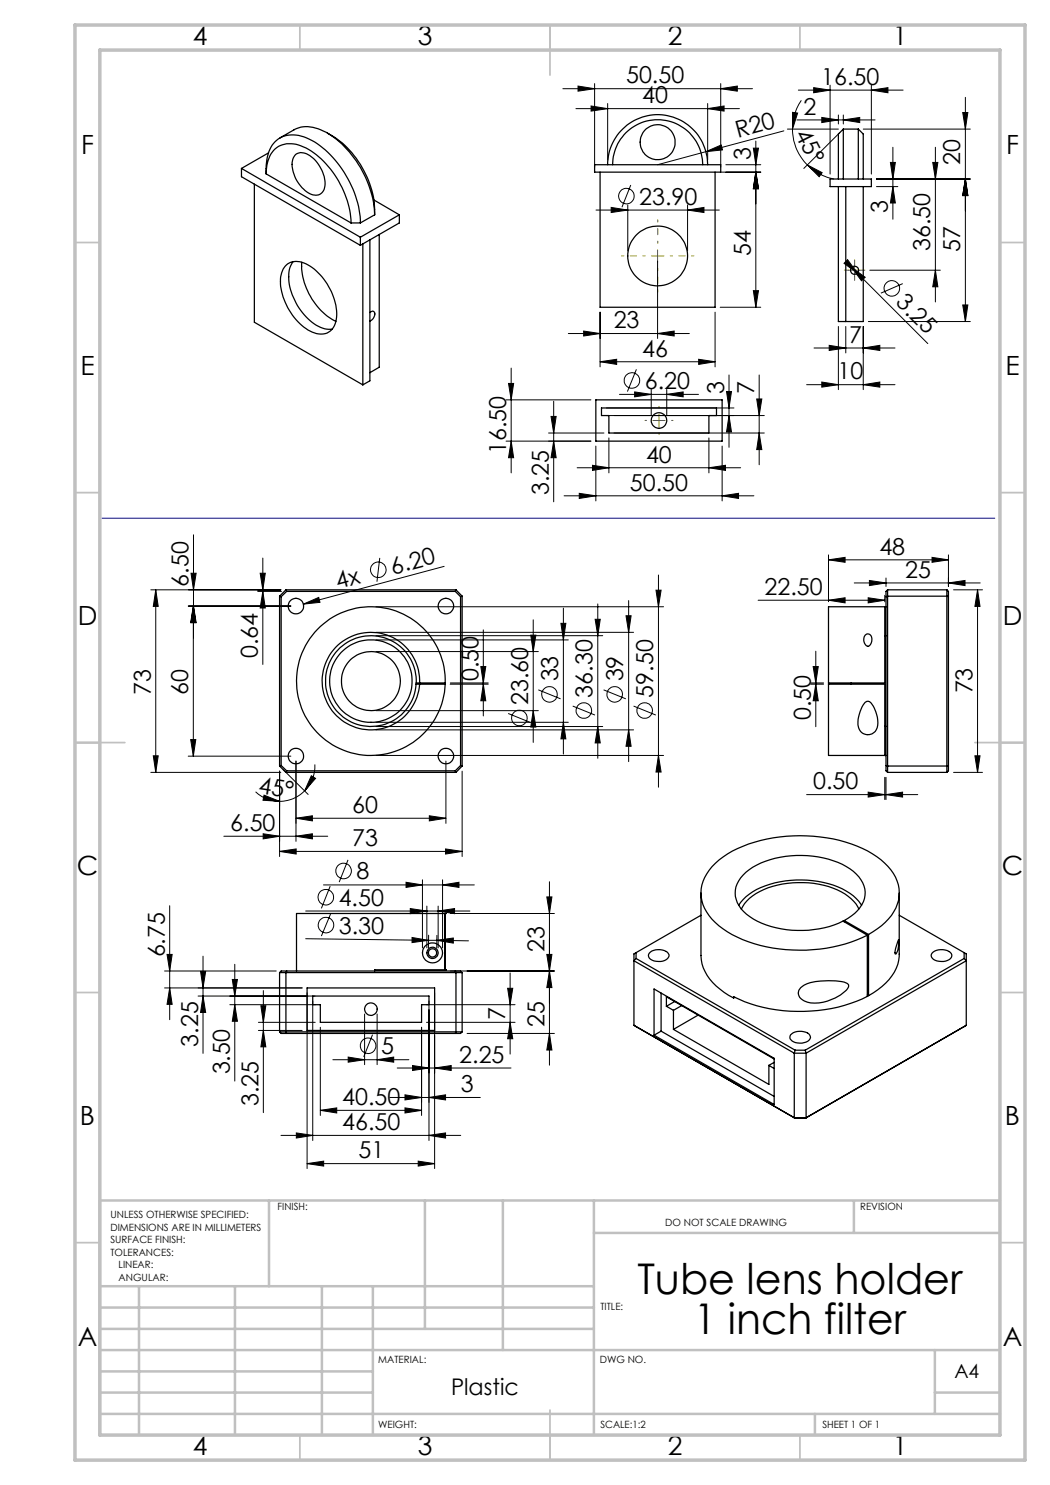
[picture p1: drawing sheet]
<svg xmlns="http://www.w3.org/2000/svg" width="210mm" height="297mm" viewBox="0 0 210 297" stroke-linecap="round" stroke-linejoin="round" font-family="sans-serif">
<g fill="none" stroke="#000" stroke-width=".2">
<path d="M112.6 17.7h37.9M115.6 17.2l3.3 .5-3.3 .5zM118.9 16.7v16.7M144.1 17.7l3.4-.5v1zM144.1 16.7v16.7M159.7 18h20.9M162.7 17.5l3.3 .5-3.3 .6zM166 17v17.8M174.3 18l3.3-.5v1.1zM174.3 17v17.8M193.1 19.5v44.8M115.2 21.7h32.7"/>
<path d="M118.2 21.2l3.3 .5-3.3 .5zM121.5 20.7v11.3M126.2 37l-1.8 4.4M141.2 30.3l3.1-1.3 .2 1zM141.2 30.3l-9.7 2.6M141.5 21.7l3.3-.5v1zM141.5 20.7v11.3M144 34.4h8.2M145.2 32.9h7M150.7 29.6h1l-.5 3.3zM151.2 34.4l.5 3.3h-1zM151.2 28.2v33.3"/>
<path d="M156.8 26.2l-15.6 4.1M157.5 25.8h10.2M158.5 22.5l1 .1-1 3.2zM158.5 25.8a9.9 9.9 0 0 0 3 7.2M159.4 24h15.6M160.3 20.1a10.3 10.3 0 0 0-1.8 5.7M161.5 33l2.9 1.5-.6 .8zM161.5 33a10.5 10.5 0 0 0 5.3 2.8M164.4 23.5l3.3 .5-3.3 .5zM167.7 23v1.8M168 26.5l-7.2 7.2M168.7 24l3.2-.5v1z"/>
<path d="M168.7 23v1.8M172.6 25.8h21.5M175.3 35.8h18.8M175.3 37.3h4.3M178.1 32.5h1l-.5 3.3zM178.6 29.5v14.3M178.6 37.3l.5 3.3h-1zM186.5 32.5h1.1l-.5 3.3zM187.1 29.5v30.9M192.5 22.5h1.1l-.5 3.3zM193.1 35.8l.5 3.3h-1.1zM119.2 42h24.7"/>
<path d="M122.2 41.5l3.4 .5-3.4 .5zM125.6 41v9.2M131.5 52.2v15.5M137.5 42l3.3-.5v1zM137.5 41v9.2M150.7 58.1h1l-.5 3.4zM169.5 51.9l2 2.7-2.7-1.9zM170.3 53.5l2.7 2-.7 .7zM170.3 53.5l15.3 15.2M174 54h14.1M180.6 56.7l-4.4 1.9M187.1 54l.5 3.4h-1.1z"/>
<path d="M101.2 80h17M101.7 76.7h1l-.5 3.3zM102.2 73.6v21M113.7 66.7h24.2M116.7 66.2l3.3 .5-3.3 .5zM120 72.4l3.3-.5v1zM120 62.4v11M120 72.4h23M123.9 78.9h15.8M126.9 78.4l3.3 .5-3.3 .5zM127.3 73.9l-1.8 4.4M130.2 77.9v5.2"/>
<path d="M131.5 66.7l3.3-.5v1zM133.3 78.9l3.3-.5v1zM133.3 77.9v5.2M139.7 71.9l3.3 .5-3.3 .5zM143 62.4v11M144 61.5h8.2M145.3 78.3h1l-.5 3.3zM145.8 75v14.5M151.3 79.8h1.1l-.6 3.3zM151.8 75v18M161.3 76.9h17.7M162.8 69.6h16.2"/>
<path d="M164.4 76.4l3.3 .5-3.3 .5zM165.8 69.1l3.4 .5-3.4 .5zM167.7 65.3v12.6M169.2 65.3v5.3M172.6 76.9l3.4-.5v1zM172.6 69.6l3.4-.5v1zM172.6 65.3v12.6M173.7 64.3h20.4M192.5 61h1.1l-.5 3.3zM102.2 88.2l.5 3.3h-1zM109.7 86.6h11.1M110.2 83.3h1l-.5 3.3z"/>
<path d="M110.7 88.2l.5 3.3h-1zM110.7 80.3v20.1M112.8 99.2h38M115.4 93.6h32.7M115.9 98.7l3.3 .5-3.3 .5zM118.2 88.2h-17M118.5 93.1l3.3 .5-3.3 .5zM119.2 89.2v11M121.3 83.1h31.6M121.3 81.6h25.5M121.8 87.6v7M122.8 86.6h30.1"/>
<path d="M141.8 93.6l3.3-.5v1zM141.8 87.6v7M144.4 99.2l3.3-.5v1zM144.4 89.2v11M145.8 83.1l.5 3.3h-1zM151.8 86.6l.6 3.3h-1.1zM30.2 118h26M31.2 118v36.5M31.2 118l.4 3.3h-.9zM38.2 114.6h1l-.5 3.4zM38.7 107v20.6M51.5 118.3h4.8"/>
<path d="M52 114.6h1.1l-.5 3.4zM52.6 111.6v21.3M52.6 118.3l.5 3.3h-1.1zM76 111.6l-.6 4.7M88.8 113.3l-28.1 7.5M131.2 118h1l-.5 3.4zM131.7 115v42.4M165.7 112l3.3-.5v1zM165.7 111v9.3M165.7 112h24M170.9 116.6h25.1M173.6 119.6l3.4 .4-3.4 .6z"/>
<path d="M173.9 116.1l3.3 .5-3.3 .5zM177 119.1v1.3M177.2 115.6v1.7M186.4 111.5l3.3 .5-3.3 .5zM189.7 116.6l3.3-.5v1zM189.7 111v6.3M190.7 118h5.8M195.5 118l.5 3.3h-1zM195.5 118v36.5M37.6 121.2h20.6M38.7 121.2v30M38.7 121.2l.5 3.3h-1.1z"/>
<path d="M38.7 121.2l.5 3.3h-1zM60.7 120.8l3-1.3 .3 1zM75.2 128h38.5M75.2 130.3h32.5M75.2 121.4h57.5M75.2 127.1h45.3M75.2 126.5h51.5M90 136.8h7.6M90.1 136.6h7.5M96.2 133.3h1l-.5 3.3zM96.7 136.8l.5 3.4h-1zM96.7 126v17.2"/>
<path d="M106.2 127h1l-.6 3.3zM106.6 124v24.5M107.7 138l4.4 1.8M112.2 124.7h1l-.5 3.3zM112.7 121.6v29.2M119 123.9h1.1l-.5 3.2zM119.6 120.8v30.9M120.7 138l4.5 1.8M125.2 123.2h1l-.5 3.3zM125.7 120.1v32.2M151.6 120h25.4M162.1 136.6h2.6"/>
<path d="M162.1 136.8h2.6M162.6 133.3h1.1l-.5 3.3zM163.2 136.8l.5 3.4h-1.1zM163.2 130.2v15.1M165.7 120l3.3-.4v1zM30.2 154.5h26M30.7 151.2h.9l-.4 3.3zM37.6 151.2h20.6M38.1 147.9h1.1l-.5 3.3zM51.1 158.4a7 7 0 0 0 4.8 1.9M52.8 159l3.1 1.3-3.3-.2zM55.9 154.2v17.1"/>
<path d="M56.6 153.9l5 5M59.2 152.2v16.1M60.9 158.2a6.9 6.9 0 0 1-5 2.1M62.3 155.1l.8 .6-2.2 2.5zM63 152.9a7.3 7.3 0 0 1-2.1 5.3M75.2 144.5h38.5M75.2 142.1h32.5M75.2 151.1h57.5M75.2 145.3h45.3M75.2 146h51.5M89.2 152.2v12.5M92.4 154.2v17.1"/>
<path d="M101.6 142.7l4.5 1.8M106.6 142.1l.6 3.3h-1zM112.7 144.5l.5 3.3h-1zM114.5 141.2l4.5 1.8M119.6 145.3l.5 3.3h-1.1zM125.7 146l.5 3.3h-1zM126.7 141.2l4.5 1.8M131.7 151.1l.5 3.3h-1zM161.3 158.9h22.3M173.6 158.4l3.4 .5-3.4 .5zM177 155.5v4.4M177.2 158.9l3.3-.5v1z"/>
<path d="M177.2 155.5v4.4M190.7 154.5h5.8M195 151.2h1l-.5 3.3zM44.8 167.2h20.7M52.6 166.8l3.3 .4-3.3 .6zM55.9 170.3l3.3-.5v1zM55.9 170.3h36.5M59.2 167.2l3.3-.4v1zM59.2 163.7l3.3-.5v1zM59.2 163.7h30M64.7 177h30.2M66 177.2l-1.7 4.5"/>
<path d="M69.6 172l-1.8 4.4M81.2 176.5l3.3 .5-3.3 .5zM84.5 176v13.6M85.9 163.2l3.3 .5-3.3 .5zM88.5 177l3.3-.5v1zM88.5 176v13.6M89.1 169.8l3.3 .5-3.3 .5zM109.4 179.4h1l-.5 3.3zM109.9 176.4v36.6M32.9 194.2h22.3M32.9 197.6h27.5M33.4 190.9h1l-.5 3.3z"/>
<path d="M33.9 197.6l.5 3.3h-1zM33.9 181.1v22.8M39.6 199.2h23.4M40.1 194.3h1l-.5 3.3zM40.6 191.2v19.5M40.6 199.2l.5 3.3h-1zM46.5 195.9h1l-.5 3.3zM47 192.9v23.3M52.7 198.1v24.4M61.1 182.2h32.9M61.1 187.7l24.6 .4M61.4 198.6v35.1"/>
<path d="M66.1 182.8l-1.8 4.4M82.1 181.7l3.3 .5-3.3 .5zM82.4 187.5l3.3 .6-3.3 .4zM85.4 181.2v8.4M85.7 188.1h1.6M85.7 187v2.6M86.9 198.6v35.1M87.3 188.1l3.4-.5v1zM87.3 188.1l6.4 .1M87.4 187.1l-.1 2.5M87.6 182.2l3.3-.5v1zM87.6 181.2v8.4"/>
<path d="M90.1 194.2h20.8M90.1 182.7h20.8M101.5 197.7h1.1l-.6 3.2zM102 194.6v16.2M109.4 190.9h1l-.5 3.3zM109.9 194.2l.5 3.3h-1zM46 200.9h17.1M47 200.9l.5 3.4h-1zM51.7 206.1h8.7M51.7 204.5h11.3M52.2 201.2h1l-.5 3.3zM52.7 206.1l.5 3.3h-1z"/>
<path d="M62.5 200.2v27.9M64.1 205.5v17.6M66.6 211.9h15.2M69.6 211.4l3.3 .5-3.3 .5zM72.9 202.8v10.1M74.5 206.9l-1.8 4.5M75.4 211.9l3.3-.5v1zM75.4 202.8v10.1M78 219.5h18.1M79.4 213.6h22.8M81 219l3.3 .5-3.3 .5zM82.5 213.1l3.3 .5-3.3 .5z"/>
<path d="M84.3 205.5v17.6M85.3 204.5h17.7M85.3 200.9h17.7M85.8 200.2v27.9M85.8 219.5l3.3-.5v1zM86.9 213.6l3.3-.5v1zM93.4 206.7h17.5M102 204.5l.6 3.2h-1.1zM109.9 206.7l.5 3.3h-1zM56.2 227.1h35.9M59.3 226.6l3.2 .5-3.2 .5zM61.4 232.7l3.3-.5v1z"/>
<path d="M61.4 232.7h25.5M64.1 222.1l3.2-.5v1zM64.1 222.1h20.2M81 221.6l3.3 .5-3.3 .5zM83.6 232.2l3.3 .5-3.3 .5zM85.8 227.1l3.3-.5v1z"/>
<circle cx="125.3" cy="39.2" r="1.55"/>
<circle cx="178.4" cy="57.7" r="1.55"/>
<circle cx="126.4" cy="76.1" r="1.56"/>
<circle cx="75.7" cy="114" r="1.55"/>
<circle cx="109.9" cy="138.9" r="1.56"/>
<circle cx="122.9" cy="138.9" r="1.55"/>
<circle cx="103.9" cy="143.6" r="1.56"/>
<circle cx="116.8" cy="142.1" r="1.55"/>
<circle cx="128.9" cy="142.1" r="1.55"/>
<circle cx="65.2" cy="179.4" r="1.55"/>
<circle cx="68.7" cy="174.2" r="1.55"/>
<circle cx="65.2" cy="185" r="1.56"/>
<circle cx="73.6" cy="209.1" r="1.55"/>
</g>
<path d="M129 51.2h-4.7M131.5 48.7v-4.8M131.5 53.7v4.7M134 51.2h4.8" fill="none" stroke="#808000" stroke-width=".2" stroke-dasharray="15.2 1.3 1.3 1.3" stroke-dashoffset="14.8"/>
<path d="M169.7 54h-.8M170.9 52.8v-.8M170.9 55.3v.8M172.2 54h.8M129.3 84.1h-.3M131.8 81.6v-.3M131.8 86.6v.3M134.3 84.1h.3" fill="none" stroke="#808000" stroke-width=".2" stroke-dasharray="15.2 1.3 1.3 1.3"/>
<path d="M130.3 51.2h2.5M131.5 49.9v2.6M169.7 54h2.5M170.9 52.8v2.5M130.6 84.1h2.4M131.8 82.9v2.5" fill="none" stroke="#808000" stroke-width=".2"/>
<g fill="none" stroke="#c0c0c0" stroke-width=".35">
<path d="M60 5v5M110 5v10M160 5v5M15 48.5h5M200 48.5h5M15 98.5h5M200 98.5h5M15 148.5h10M195 148.5h10M15 198.5h5M200 198.5h5M15 248.5h5"/>
<path d="M200 248.5h5M60 287v5M110 282v10M160 287v5"/>
</g>
<g fill="none" stroke="#c0c0c0" stroke-width=".5">
<path d="M20 257.2h98.8M27.8 257.2v29.8M47 257.2v29.8M53.8 240.1v17.1M64.4 257.2v29.8M74.6 257.2v29.8M85 240.1v25.7M100.6 240.1v29.9M118.8 240.1v46.9M118.8 246.6h81.2M170.8 240.2v6.4M200 240.1h-180v46.9"/>
<path d="M20 265.8h98.8M20 261.5h98.8M20 278.5h54.6M20 274.3h54.6M20 270h180M187 278.5h13M187 270v12.8M20 282.8h180M163 282.8v4.2"/>
</g>
<path d="M15 5h190v287h-190zM20 10h180v277h-180z" fill="none" stroke="#c0c0c0" stroke-width=".7"/>
<path d="M20.4 103.6h178.6" fill="none" stroke="#00f" stroke-width=".2"/>
<g fill="#000">
<path d="M141.2 30.3l3.1-1.3 .2 1zM60.7 120.8l3-1.3 .3 1z"/>
<path d="M161.5 33l2.3 2.3 .6-.8zM158.5 22.5v3.3l1-3.2z"/>
<path d="M170.3 53.5l2 2.7 .7-.7zM169.5 51.9l-.7 .8 2.7 1.9z"/>
<path d="M38.7 121.2l.5 3.3h-1.1zM38.1 147.9h1.1l-.5 3.3zM31.2 118l.4 3.3h-.9zM30.7 151.2h.9l-.4 3.3zM112.2 124.7h1l-.5 3.3zM112.7 144.5l.5 3.3h-1zM106.2 127h1l-.6 3.3zM106.6 142.1l.6 3.3h-1zM96.2 133.3h1l-.5 3.3zM96.7 136.8l.5 3.4h-1zM52 114.6h1.1l-.5 3.4zM52.6 118.3l.5 3.3h-1.1zM38.2 114.6h1l-.5 3.4zM38.7 121.2l.5 3.3h-1zM162.6 133.3h1.1l-.5 3.3zM163.2 136.8l.5 3.4h-1.1zM46.5 195.9h1l-.5 3.3zM47 200.9l.5 3.4h-1zM40.1 194.3h1l-.5 3.3zM40.6 199.2l.5 3.3h-1zM193.1 35.8l.5 3.3h-1.1zM192.5 61h1.1l-.5 3.3zM192.5 22.5h1.1l-.5 3.3zM193.1 35.8l.5 3.3h-1.1zM178.1 32.5h1l-.5 3.3zM178.6 37.3l.5 3.3h-1zM151.3 79.8h1.1l-.6 3.3zM151.8 86.6l.6 3.3h-1.1zM101.7 76.7h1l-.5 3.3zM102.2 88.2l.5 3.3h-1z"/>
<path d="M131.7 151.1l.5 3.3h-1zM131.2 118h1l-.5 3.4zM119.6 145.3l.5 3.3h-1.1zM119 123.9h1.1l-.5 3.2zM125.7 146l.5 3.3h-1zM125.2 123.2h1l-.5 3.3zM195 151.2h1l-.5 3.3zM195.5 118l.5 3.3h-1zM109.9 206.7l.5 3.3h-1zM109.4 190.9h1l-.5 3.3zM109.9 194.2l.5 3.3h-1zM109.4 179.4h1l-.5 3.3zM52.7 206.1l.5 3.3h-1zM52.2 201.2h1l-.5 3.3zM33.9 197.6l.5 3.3h-1zM33.4 190.9h1l-.5 3.3zM150.7 58.1h1l-.5 3.4zM151.2 34.4l.5 3.3h-1zM151.2 34.4l.5 3.3h-1zM150.7 29.6h1l-.5 3.3zM187.1 54l.5 3.4h-1.1zM186.5 32.5h1.1l-.5 3.3zM145.8 83.1l.5 3.3h-1zM145.3 78.3h1l-.5 3.3zM110.7 88.2l.5 3.3h-1zM110.2 83.3h1l-.5 3.3z"/>
<path d="M177.2 158.9l3.3-.5v1zM173.6 158.4l3.4 .5-3.4 .5zM87.6 182.2l3.3-.5v1zM82.1 181.7l3.3 .5-3.3 .5zM88.5 177l3.3-.5v1zM81.2 176.5l3.3 .5-3.3 .5zM168.7 24l3.2-.5v1zM164.4 23.5l3.3 .5-3.3 .5zM172.6 76.9l3.4-.5v1zM164.4 76.4l3.3 .5-3.3 .5zM172.6 69.6l3.4-.5v1zM165.8 69.1l3.4 .5-3.4 .5zM133.3 78.9l3.3-.5v1zM126.9 78.4l3.3 .5-3.3 .5z"/>
<path d="M55.9 170.3l3.3-.5v1zM89.1 169.8l3.3 .5-3.3 .5zM52.6 166.8l3.3 .4-3.3 .6zM59.2 167.2l3.3-.4v1zM173.9 116.1l3.3 .5-3.3 .5zM189.7 116.6l3.3-.5v1zM165.7 120l3.3-.4v1zM173.6 119.6l3.4 .4-3.4 .6zM165.7 112l3.3-.5v1zM186.4 111.5l3.3 .5-3.3 .5zM59.3 226.6l3.2 .5-3.2 .5zM85.8 227.1l3.3-.5v1zM61.4 232.7l3.3-.5v1zM83.6 232.2l3.3 .5-3.3 .5zM69.6 211.4l3.3 .5-3.3 .5zM75.4 211.9l3.3-.5v1zM82.5 213.1l3.3 .5-3.3 .5zM86.9 213.6l3.3-.5v1zM120 72.4l3.3-.5v1zM139.7 71.9l3.3 .5-3.3 .5zM118.2 21.2l3.3 .5-3.3 .5zM141.5 21.7l3.3-.5v1zM115.6 17.2l3.3 .5-3.3 .5zM144.1 17.7l3.4-.5v1zM122.2 41.5l3.4 .5-3.4 .5zM137.5 42l3.3-.5v1zM116.7 66.2l3.3 .5-3.3 .5zM131.5 66.7l3.3-.5v1zM162.7 17.5l3.3 .5-3.3 .6zM174.3 18l3.3-.5v1.1zM118.5 93.1l3.3 .5-3.3 .5zM141.8 93.6l3.3-.5v1zM115.9 98.7l3.3 .5-3.3 .5zM144.4 99.2l3.3-.5v1z"/>
<path d="M52.8 159l3.1 1.3-3.3-.2zM62.3 155.1l.8 .6-2.2 2.5z"/>
<path d="M59.2 163.7l3.3-.5v1zM85.9 163.2l3.3 .5-3.3 .5z"/>
<path d="M87.3 188.1l3.4-.5v1zM82.4 187.5l3.3 .6-3.3 .4z"/>
<path d="M81 219l3.3 .5-3.3 .5zM85.8 219.5l3.3-.5v1z"/>
<path d="M101.5 197.7h1.1l-.6 3.2zM102 204.5l.6 3.2h-1.1z"/>
<path d="M64.1 222.1l3.2-.5v1zM81 221.6l3.3 .5-3.3 .5z"/>
</g>
<g fill="none" stroke="#000" stroke-width=".25">
<path d="M48.3 33.7l23.8 13.7M48.3 33.7v1.6l23.8 13.8M50.9 36.8v27.6l21.7 12.6M53.2 34.8a5.7 5.7 0 0 1 2.9-5.7 6.2 6.2 0 0 1 5.6 .8 18.7 18.7 0 0 1 8.5 14.7M53.2 34.8a8.4 8.4 0 0 1 1.8-6.5 5.7 5.7 0 0 1 6.8-.5 20.5 20.5 0 0 1 10 14.2l.3 2.6M53.2 34.8l17 9.8M53.7 30.6l-5.4 3.1M56 27.6l2.8-1.6a6 6 0 0 1 5.9 .2 19.8 19.8 0 0 1 9.2 11.4 16.2 16.2 0 0 1 1 5.4M59.1 30.9a2.74 2.74 0 0 1 3.5 .7 6.7 6.7 0 0 1 2.2 6.2 1.97 1.97 0 0 1-3.2 .8 6.8 6.8 0 0 1-3-6.7zM65.5 26.6a18.6 18.6 0 0 1 9.2 12.8l.2 3.6M118.9 32.9h25.2v1.5h-25.2zM120 34.4v27.1h23v-27.1"/>
<path d="M121.5 32.9a10 10 0 0 1 10-10 10 10 0 0 1 10 10M122.5 32.9a9 9 0 0 1 9-8.9 9 9 0 0 1 9 8.9M166 35.8h8.3v1.5h-8.3zM167.7 37.3v27h4.9v-27M168.7 25.8v10M168.7 25.8l-1 1v9M168.7 25.8h3M169.2 37.3v27M171.7 25.8v10M171.7 25.8l.9 1v9M57.3 53a3.8 3.8 0 0 1 4.7 .2 12.1 12.1 0 0 1 5.2 10.8 3.2 3.2 0 0 1-4.8 2.4 12.1 12.1 0 0 1-6.3-11l.5-1.6zM58.6 52.3a6.9 6.9 0 0 0-.1 6.7 11.1 11.1 0 0 0 6.4 6.8h1.5"/>
<path d="M60.4 52.5a13.2 13.2 0 0 0 6.8 11.8M70.2 44.6h1.9M72.1 47.4v1.7M72.6 48.8v28.2M74 48v28.2l-1.4 .8M74.8 40l5.1 3M74.9 43l-2.8 1.6M75.8 46.9v26.5l-1.8 1.1M79.9 43l-7.8 4.4M79.9 43v1.6l-7.8 4.5M74 62.5a.57 .57 0 0 1 .8-.2 .57 .57 0 0 1 .1 .9 1.55 1.55 0 0 1-.9 1M119.2 80h25.2v8.2h-25.2z"/>
<path d="M120.3 81.6h23v1.5h-1.5v3.5h-20v-3.5h-1.5zM55.9 119.2l.3 .1M55.9 119.2v34M56.2 119.3v33.8M57.2 118l-1.3 1.2M57.2 118l.1 .3M57.2 118h34M57.3 118.3l-1.1 1M57.3 118.3h33.8M91.1 118.3l1 1M91.2 118l-.1 .3M91.2 118l1.2 1.2"/>
<path d="M92.1 119.3v33.8M92.4 119.2l-.3 .1M92.4 119.2v34M177.2 119.3l.3-.1h11.9l.3 .1M177.5 118h11.9M177.5 118v36.5M177.5 118l-.3 .3v35.9l.3 .3M189.4 118l.3 .3v35.9l-.3 .3M189.4 118v36.5M83.3 136.6h5.7a14.9 14.9 0 0 0-21.1-13.9 14.9 14.9 0 0 0-3 25.1 14.9 14.9 0 0 0 23.8-8.5l.3-2.5h-5.8M83.3 136.6a9.1 9.1 0 0 0-12.6-8.8 9.1 9.1 0 0 0-2.6 15.1 9.1 9.1 0 0 0 14.8-4.2l.3-1.9M83.3 136.6l-.1 .2"/>
<path d="M83.9 136.6a9.8 9.8 0 0 0-13.4-9.4 9.8 9.8 0 0 0-3 16.1 9.8 9.8 0 0 0 15.9-3.9l.5-2.6M165.7 136.8v14.3h11.5M165.7 136.8h11.3v14.3M165.7 136.6v.2M170.2 136.6v.2M173 127a.84 .84 0 0 1 1.1 0 .84 .84 0 0 1 .3 1l-.2 .6a.69 .69 0 0 1-.7 .7 .69 .69 0 0 1-.6-.8l-.1-.7zM177 121.4v15.2h-11.3M177 127.2h.2M177.2 121.4h-11.5v15.2M55.9 153.2l1.3 1.3M56.2 153.1l-.3 .1M56.2 153.1l1.1 1.1"/>
<path d="M57.2 154.5h34M57.3 154.2l-.1 .3M57.3 154.2h33.8M91.1 154.2l.1 .3M92.1 153.1l-1 1.1M92.1 153.1l.3 .1M92.4 153.2l-1.2 1.3M173.1 140.4l.2-.1a.83 .83 0 0 1 1.1 .5 5.6 5.6 0 0 1 .9 5.1 1.96 1.96 0 0 1-2.2 1 1.96 1.96 0 0 1-1.5-1.9 6.9 6.9 0 0 1 1.5-4.6zM177 145.3h.2M177.2 153.1l.3 .1h11.9l.3-.1M177.5 154.5h11.9M140.2 178.6v12.5a9.2 9.2 0 0 0 4.6 7.4l1.9 1.1"/>
<path d="M179.8 178.6v12.2a8.9 8.9 0 0 1-4.2 7.1l-1.9 1.2M55.9 194.5v11.9M55.9 194.5h36.5M55.9 194.5l.3-.3h35.9l.3 .3M57.3 194.2l-.1 .3v11.9l.1 .3M61.4 197.6h25.5v8.5h-25.5zM62.5 199.2h23.3v1.7h-1.5v3.6h-20.2v-3.6h-1.6zM89 194h-14.1v.2M89 194h.1M89 182.7h.1M89 182.7h-29.7v11.5M89 182.7v11.3"/>
<path d="M91.1 194.2l.1 .3v11.9l-.1 .3M92.4 194.5v11.9M127.2 191.7l31.8 18.3M127.2 190.5v1.2M127.2 191.7l-.4 .5 32.1 18.4M127.2 190.5l-.4 .3v14.3M130.1 190.4a2.85 2.85 0 0 1 3.6 .3 1.1 1.1 0 0 1-1.1 1.5 2.55 2.55 0 0 1-2.8-.8 .78 .78 0 0 1 .3-1zM130.8 197.8l24 13.9v9.2l-24-13.9zM132.2 198.6v7.6M140.2 183.1l-13 7.4M147 199.5l-.3 .1M147.7 181a11.4 11.4 0 0 1 7.3-4.4 20.5 20.5 0 0 1 14.3 1.6 8.7 8.7 0 0 1 3 2.8"/>
<path d="M148.3 181.8a9.5 9.5 0 0 1 6.3-4.5 18.9 18.9 0 0 1 14.4 1.5l.7 .5a6.5 6.5 0 0 1 2.1 2.5M160.1 197.6l.4-.3a6.2 6.2 0 0 1 3.6-1.1h3l1.7 .2 .5 .2a.76 .76 0 0 1 .5 .7 .76 .76 0 0 1-.5 .7 9 9 0 0 1-7.8 2.4 1.92 1.92 0 0 1-1.8-2.1zM168.8 184.1a7.2 7.2 0 0 0 4.2-5 6.3 6.3 0 0 0-3.7-5.8 20.3 20.3 0 0 0-18.8 .2 6.1 6.1 0 0 0-3.4 5.8 7.9 7.9 0 0 0 5.2 5.3 20.7 20.7 0 0 0 16.3-.4l4.9 2.8M168.8 184.1l4.9 2.8M168.8 184.1v.3M173.5 187v12.3a31.6 31.6 0 0 1-26.8 .1v.2M173.5 199l.2 .1M173.7 186.9a11.3 11.3 0 0 0 6-6.8 7.8 7.8 0 0 0-2.8-7.5 23.5 23.5 0 0 0-14.2-5.4 29.5 29.5 0 0 0-17.2 3.6 10.3 10.3 0 0 0-5.3 7 8.3 8.3 0 0 0 3.6 7.4 26.2 26.2 0 0 0 16.1 4.8 29.9 29.9 0 0 0 13.6-3M173.7 186.9v12.2M179.7 188l.1 .3a4.2 4.2 0 0 1-.7 2.5h-.1a5 5 0 0 1 .7-2.8zM179.8 183.1l13 7.4M186.4 190.6a2.86 2.86 0 0 1 3.9 .1 .97 .97 0 0 1-.8 1.4 2.85 2.85 0 0 1-3.2-.7l-.1-.3z"/>
<path d="M192.8 190.5v1.2M192.8 191.7l-31.8 18.3M192.8 191.7l.5 .5-32.1 18.4M192.8 190.5l.5 .3v14.3M55.9 206.4h36.5M55.9 206.4l.3 .3h35.9l.3-.3M126.8 205.1l32.2 18.6M126.8 205.1l.4 .2M132.2 206.2l22.6 13.1M132.2 206.2l-1.4 .8M133.3 201.3v-1.9l21.5 12.4M133.3 201.3l1.4 .8"/>
<path d="M134.7 202.1v3.8M134.7 205.9l19.1 11v-3.8M134.9 200.3l-1.6 1M136.3 201.1l-1.6 1M139.6 203l-4.9 2.9M153.8 213.1l1 .6M154.8 212.5l-1 .6M158.1 207a2.86 2.86 0 0 1 3.9 0 1.07 1.07 0 0 1-1.2 1.5 2.53 2.53 0 0 1-2.8-.8zM158.9 210.6h2.3M158.9 210.6v13M159 210h2M159 210l-.1 .6"/>
<path d="M161 210l.2 .6M161.2 210.6v13M193.3 205.1l-32.3 18.6M193.3 205.1l-.5 .2M158.9 223.6h2.3M158.9 223.6l.1 .1M159 223.7h2M161.2 223.6l-.2 .1"/>
<circle cx="131.5" cy="28.4" r="3.5"/>
<circle cx="131.5" cy="51.2" r="6"/>
<circle cx="170.9" cy="54.1" r=".81"/>
<circle cx="131.8" cy="84.1" r="1.55"/>
<circle cx="59.2" cy="121.2" r="1.56"/>
<circle cx="74.2" cy="136.2" r="5.9"/>
<circle cx="74.2" cy="136.2" r="8.3"/>
<circle cx="89.2" cy="121.2" r="1.55"/>
<circle cx="59.2" cy="151.2" r="1.55"/>
<circle cx="89.2" cy="151.2" r="1.54"/>
<circle cx="86.5" cy="190.6" r="2"/>
<circle cx="86.5" cy="190.6" r=".82"/>
<circle cx="86.5" cy="190.6" r="1.12"/>
<circle cx="74.2" cy="201.8" r="1.25"/>
</g>
<g font-size="8.5">
<text x="127.5" y="258.8">Tube lens holder</text>
<text x="138.8" y="266.9">1 inch filter</text>
</g>
<g font-size="5.3">
<text x="38.5" y="9">4</text>
<text x="83.5" y="9">3</text>
<text x="133.6" y="9">2</text>
<text x="178.6" y="9">1</text>
<text x="16.2" y="30.7">F</text>
<text x="201.2" y="30.7">F</text>
<text x="16.1" y="75">E</text>
<text x="201.1" y="75">E</text>
<text x="15.5" y="125">D</text>
<text x="200.5" y="125">D</text>
<text x="15.4" y="175">C</text>
<text x="200.4" y="175">C</text>
<text x="16" y="225">B</text>
<text x="201" y="225">B</text>
<text x="15.5" y="269.2">A</text>
<text x="200.5" y="269.2">A</text>
<text x="38.5" y="291">4</text>
<text x="83.5" y="291">3</text>
<text x="133.6" y="291">2</text>
<text x="178.6" y="291">1</text>
</g>
<g font-size="4.7">
<text x="125.2" y="16.7">50.50</text>
<text x="164.3" y="17">16.50</text>
<text x="128.5" y="20.7">40</text>
<text x="160.7" y="23">2</text>
<text x="147.6" y="27.6" transform="rotate(-15 147.6 27.6)">R20</text>
<text x="158.9" y="26.8" transform="rotate(63 158.9 26.8)">45°</text>
<text x="150.2" y="32.1" transform="rotate(-90 150.2 32.1)">3</text>
<text x="192.1" y="33" transform="rotate(-90 192.1 33)">20</text>
<text x="127.9" y="40.9">23.90</text>
<text x="177.6" y="42.5" transform="rotate(-90 177.6 42.5)">3</text>
<text x="150.2" y="51.2" transform="rotate(-90 150.2 51.2)">54</text>
<text x="186.1" y="50.2" transform="rotate(-90 186.1 50.2)">36.50</text>
<text x="192.1" y="50.4" transform="rotate(-90 192.1 50.4)">57</text>
<text x="122.7" y="65.7">23</text>
<text x="179" y="60.7" transform="rotate(45 179 60.7)">3.25</text>
<text x="128.5" y="71.3">46</text>
<text x="169.9" y="68.6">7</text>
<text x="129" y="77.8">6.20</text>
<text x="167.5" y="75.9">10</text>
<text x="144.8" y="78.9" transform="rotate(-90 144.8 78.9)">3</text>
<text x="150.9" y="78.9" transform="rotate(-90 150.9 78.9)">7</text>
<text x="101.2" y="90.8" transform="rotate(-90 101.2 90.8)">16.50</text>
<text x="129.2" y="92.5">40</text>
<text x="109.7" y="99" transform="rotate(-90 109.7 99)">3.25</text>
<text x="126" y="98.1">50.50</text>
<text x="175.9" y="110.9">48</text>
<text x="37.7" y="117.3" transform="rotate(-90 37.7 117.3)">6.50</text>
<text x="67.6" y="117.9" transform="rotate(-15 67.6 117.9)">4x</text>
<text x="78.6" y="114.9" transform="rotate(-15 78.6 114.9)">6.20</text>
<text x="152.9" y="119">22.50</text>
<text x="181.1" y="115.6">25</text>
<text x="51.6" y="131.6" transform="rotate(-90 51.6 131.6)">0.64</text>
<text x="95.7" y="136.3" transform="rotate(-90 95.7 136.3)">0.50</text>
<text x="111.6" y="136.3" transform="rotate(-90 111.6 136.3)">33</text>
<text x="124.7" y="136.3" transform="rotate(-90 124.7 136.3)">39</text>
<text x="30.2" y="138.9" transform="rotate(-90 30.2 138.9)">73</text>
<text x="37.7" y="138.9" transform="rotate(-90 37.7 138.9)">60</text>
<text x="105.6" y="141" transform="rotate(-90 105.6 141)">23.60</text>
<text x="118.5" y="139.5" transform="rotate(-90 118.5 139.5)">36.30</text>
<text x="130.7" y="139.5" transform="rotate(-90 130.7 139.5)">59.50</text>
<text x="194.5" y="138.7" transform="rotate(-90 194.5 138.7)">73</text>
<text x="162.1" y="144" transform="rotate(-90 162.1 144)">0.50</text>
<text x="51.5" y="158.6" transform="rotate(9 51.5 158.6)">45°</text>
<text x="162.6" y="157.9">0.50</text>
<text x="46.1" y="166.2">6.50</text>
<text x="70.4" y="162.6">60</text>
<text x="70.4" y="169.3">73</text>
<text x="71.3" y="175.9">8</text>
<text x="67.7" y="181.1">4.50</text>
<text x="32.9" y="191.5" transform="rotate(-90 32.9 191.5)">6.75</text>
<text x="67.8" y="186.7" transform="rotate(1 67.8 186.7)">3.30</text>
<text x="108.9" y="190.4" transform="rotate(-90 108.9 190.4)">23</text>
<text x="39.6" y="209.4" transform="rotate(-90 39.6 209.4)">3.25</text>
<text x="101" y="204.1" transform="rotate(-90 101 204.1)">7</text>
<text x="108.9" y="205.4" transform="rotate(-90 108.9 205.4)">25</text>
<text x="46" y="214.9" transform="rotate(-90 46 214.9)">3.50</text>
<text x="76.2" y="210.8">5</text>
<text x="91.9" y="212.6">2.25</text>
<text x="51.7" y="221.2" transform="rotate(-90 51.7 221.2)">3.25</text>
<text x="68.5" y="221.1">40.50</text>
<text x="92.2" y="218.4">3</text>
<text x="68.5" y="226.1">46.50</text>
<text x="71.7" y="231.7">51</text>
</g>
<text font-size="4.6" x="90.2" y="279">Plastic</text>
<text font-size="3.9" x="190.9" y="275.5">A4</text>
<g font-size="2">
<text x="22.1" y="243.6">UNLESS OTHERWISE SPECIFIED:</text>
<text x="55.5" y="242.1">FINISH:</text>
<text x="133.1" y="245.3">DO NOT SCALE DRAWING</text>
<text x="172" y="242.1">REVISION</text>
<text x="22.1" y="246.1">DIMENSIONS ARE IN MILLIMETERS</text>
<text x="22.1" y="248.6">SURFACE FINISH:</text>
<text x="22.1" y="251.1">TOLERANCES:</text>
<text x="23.7" y="253.6">LINEAR:</text>
<text x="23.7" y="256.1">ANGULAR:</text>
<text x="120.1" y="261.9">TITLE:</text>
<text x="75.6" y="272.5">MATERIAL:</text>
<text x="119.9" y="272.5">DWG NO.</text>
<text x="75.6" y="285.5">WEIGHT:</text>
<text x="120.1" y="285.6">SCALE:1:2</text>
<text x="164.5" y="285.6">SHEET 1 OF 1</text>
</g>
</svg>
